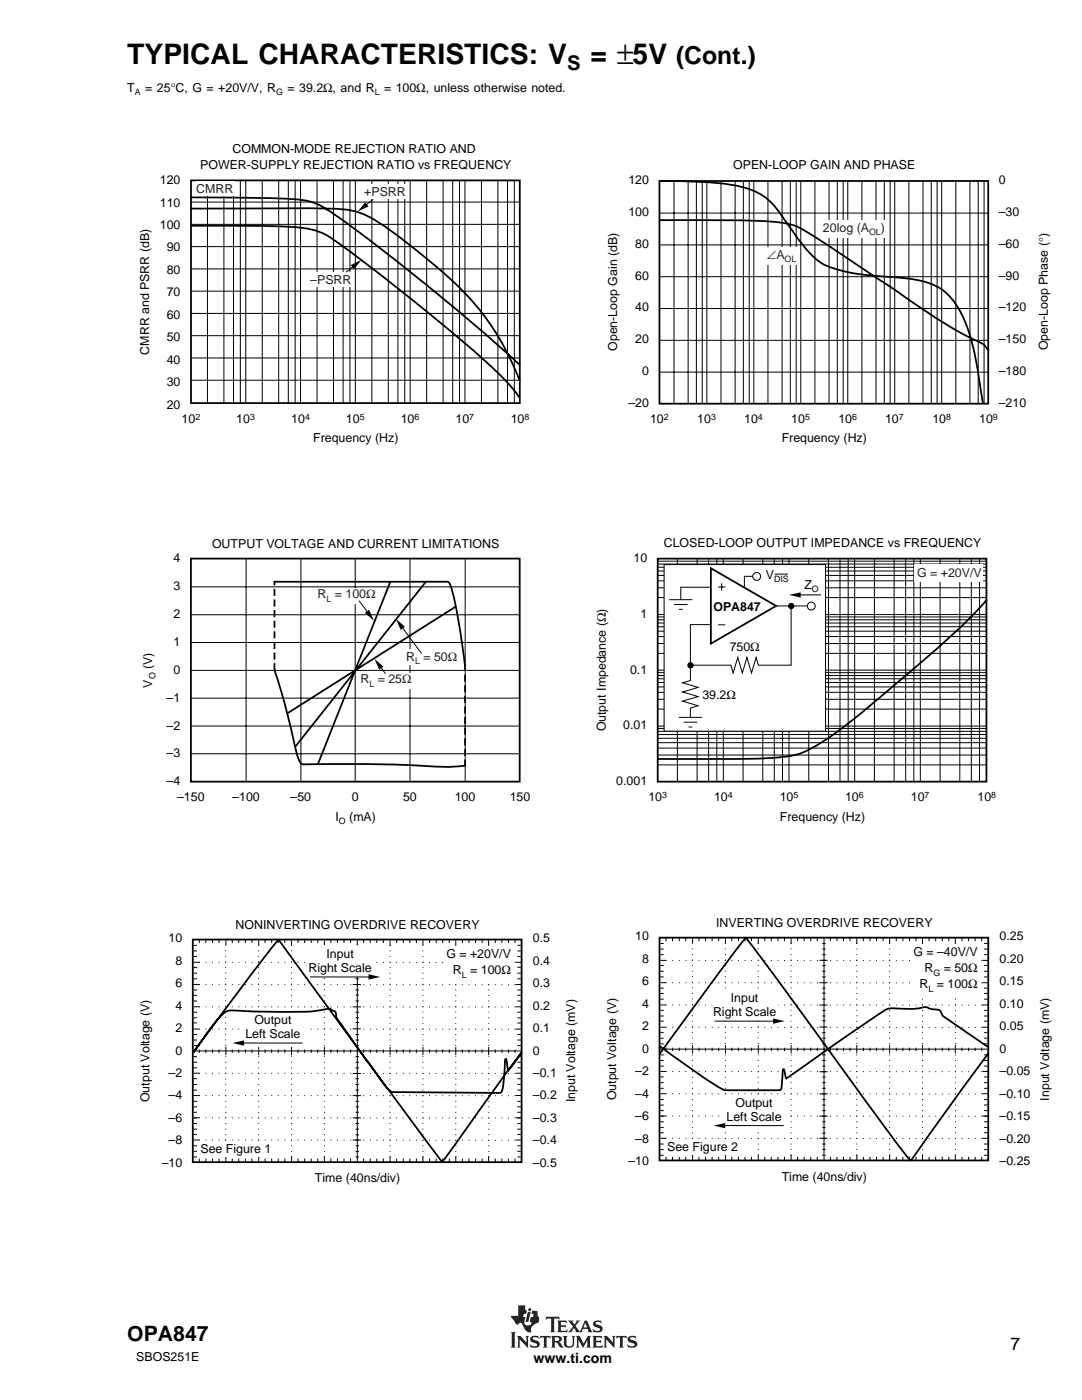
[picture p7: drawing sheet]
<svg xmlns="http://www.w3.org/2000/svg" width="216mm" height="279mm" viewBox="0 0 216 279" stroke-linecap="round" stroke-linejoin="round" font-family="sans-serif">
<g fill="#231f20">
<path d="M103.4 260.5h1.4v.9l.3 .1-.1 .7h-.5l-.1 .6h.4l-.2 1a.56 .56 0 0 0 .5 .7l.8-.1 .2-.6h-.4l.2-1h.4l.2-.6h-.5l.2-.6 1.1 .1-.1 .7 .4 .4v.7a.5 .5 0 0 1-.6 .6l-1 .8v.7a.2 .2 0 0 1 0 .2 .2 .2 0 0 1-.2 .1 2 2 0 0 1-1.6-1.6 .44 .44 0 0 0-.4-.3 .44 .44 0 0 0-.4 .3h-.3l-.2-.1-.9-1.3-.1-.3h1.5z" fill-rule="evenodd"/>
<path d="M105.3 261.8h.6l-.5 2h-.5z" fill-rule="evenodd"/>
<path d="M118.5 263.8l.4-.2 1-.1 .2 .6-.6-.3-.6 .1a.34 .34 0 0 0 0 .4 .34 .34 0 0 0 .4 .1 .77 .77 0 0 1 .9 .4 .77 .77 0 0 1-.2 .9l-.5 .2h-1l-.3-.7 .6 .4h.5a.36 .36 0 0 0 .4-.4 .36 .36 0 0 0-.5-.2 .75 .75 0 0 1-.7-.4 .75 .75 0 0 1 0-.8z" fill-rule="evenodd"/>
<path d="M111.2 263.5h1.8l.1 .6-.4-.3-.8 .1v.6h.8l.2-.2v.7l-.3-.2h-.7v.7l1 .1 .3-.3-.1 .6h-1.9l.2-.4v-1.6z" fill-rule="evenodd"/>
<path d="M109 262.8h2.5l.2 .6-.5-.3-.6 .1v2.4l.2 .3h-1l.2-.3v-2.4l-.7-.1-.4 .3z" fill-rule="evenodd"/>
<path d="M113.3 263.5h1.1l-.1 .3 .3 .5 .5-.6-.2-.2h.9l-1 1.1 .9 1.1 1-2.2h.4l.9 2.1 .3 .3h-1l.1-.2-.1-.5h-1l-.2 .5 .2 .2h-1.5l.1-.3-.4-.6-.4 .7 .1 .2h-.9l1-1.2z" fill-rule="evenodd"/>
<circle cx="105.7" cy="261.4" r=".31"/>
</g>
<path d="M116.8 264l.4 .9h-.8z" fill="#fff"/>
<g fill="#231f20">
<path d="M101.9 265.9h1l-.2 .2v2.6l.2 .2h-1l.2-.2v-2.6z" fill-rule="evenodd"/>
<path d="M103.2 266.6h.6l1.3 1.3-.1-1-.2-.3h.8l-.2 .3v2.1l-1.7-1.7v1.4l.2 .2h-.7l.2-.2v-1.8z" fill-rule="evenodd"/>
<path d="M112.3 266.6h.9l-.2 .3v1.4l.2 .3 .3 .1 .5-.1 .3-.3v-1.4l-.2-.3h.7l-.2 .3v1.3a1.05 1.05 0 0 1-1.1 .8 1.05 1.05 0 0 1-1-.8v-1.3z" fill-rule="evenodd"/>
<path d="M107.8 266.6h2l.1 .6-.4-.3-.4 .1v1.7l.2 .2h-1l.2-.3v-1.6l-.5-.1-.3 .3z" fill-rule="evenodd"/>
<path d="M106 266.8l.4-.2h1l.1 .5-.8-.2a.28 .28 0 0 0-.4 .1 .28 .28 0 0 0 .3 .4 .94 .94 0 0 1 1.1 1.1l-.6 .4-1.2 .1-.2-.7 .8 .4 .6-.1a.65 .65 0 0 0-.8-.7 .63 .63 0 0 1-.5-.4 .63 .63 0 0 1 .2-.7z" fill-rule="evenodd"/>
<path d="M114.9 266.6h.8l.7 1.5 .9-1.5h.6l-.2 .3v1.8l.3 .2h-1l.2-.2v-1.2l-.9 1.5-.9-1.6v1.2l.2 .3h-.7l.2-.3v-1.6z" fill-rule="evenodd"/>
<path d="M120.4 266.6h.7l1.2 1.3v-1l-.2-.3h.7l-.2 .3v2.1l-1.6-1.7v1.4l.2 .2h-.8l.2-.2v-1.8z" fill-rule="evenodd"/>
<path d="M118.2 266.6h1.8l.2 .6-.5-.3-.7 .1v.6h.7l.2-.2v.6l-.2-.1h-.7v.7l.9 .1 .4-.3-.1 .5h-2l.2-.2v-1.8z" fill-rule="evenodd"/>
<path d="M123 266.6h2l.1 .6-.3-.3-.5 .1v1.7l.2 .2h-1l.2-.2v-1.7l-.4-.1-.5 .3z" fill-rule="evenodd"/>
<path d="M125.4 266.8a1.44 1.44 0 0 1 1.3-.1l.1-.1 .2 .5-.4-.2a.51 .51 0 0 0-.8 .3l.1 .1a1.26 1.26 0 0 1 1.3 .9l-.3 .6-.6 .2h-.9l-.3-.7 .8 .4 .7-.1a.38 .38 0 0 0-.1-.5 .38 .38 0 0 0-.4-.1 .72 .72 0 0 1-.8-.3 .72 .72 0 0 1 .1-.9z" fill-rule="evenodd"/>
<path d="M110 266.6h1.3a.62 .62 0 0 1 .8 .5 .62 .62 0 0 1-.6 .7l1 1-.2 .2a1.03 1.03 0 0 1-1.1-.9l-.5-.2v.8l.2 .2h-.9l.2-.3v-1.6z" fill-rule="evenodd"/>
</g>
<path d="M110.7 266.9h.4a.39 .39 0 0 1 .5 .3 .39 .39 0 0 1-.4 .4h-.5z" fill-rule="evenodd" fill="#fff"/>
<path d="M38.1 36h65.6v44.4h-65.6z" fill="none" stroke="#000" stroke-width=".35"/>
<g fill="none" stroke="#000" stroke-width=".2">
<path d="M41.4 35.9v44.4M44.7 35.9v44.4M46.6 35.9v44.4M48 35.9v44.4M49 35.9v44.4M52.3 35.9v44.4M55.6 35.9v44.4M57.5 35.9v44.4M58.9 35.9v44.4M60 35.9v44.4M63.3 35.9v44.4M66.5 35.9v44.4"/>
<path d="M68.5 35.9v44.4M69.8 35.9v44.4M70.9 35.9v44.4M74.2 35.9v44.4M77.5 35.9v44.4M79.4 35.9v44.4M80.8 35.9v44.4M81.8 35.9v44.4M85.1 35.9v44.4M88.4 35.9v44.4M90.3 35.9v44.4M91.7 35.9v44.4"/>
<path d="M92.8 35.9v44.4M96.1 35.9v44.4M99.3 35.9v44.4M101.3 35.9v44.4M102.6 35.9v44.4M38.1 40.3h65.6M38.1 44.8h65.6M38.1 49.2h65.6M38.1 53.7h65.6M38.1 58.1h65.6M38.1 62.5h65.6M38.1 67h65.6"/>
<path d="M38.1 71.4h65.6M38.1 75.9h65.6"/>
</g>
<g fill="#fff">
<path d="M39.1 36.2h7.7v2.9h-7.7z"/>
<path d="M72.3 36.9h8.9v2.8h-8.9z"/>
<path d="M61.3 54.4h8.9v2.9h-8.9z"/>
</g>
<path d="M72.9 40.4l.6 .8-2.1 1zM70 52.9l2.1-1-1.5 1.8z" fill="#000"/>
<g fill="none" stroke="#000" stroke-width=".2">
<path d="M74.5 39.8l-2 1.5M134.5 36.1v44.5M137.3 36.1v44.5M139 36.1v44.5M140.1 36.1v44.5M141 36.1v44.5M143.9 36.1v44.5M146.7 36.1v44.5M148.3 36.1v44.5M149.5 36.1v44.5M150.4 36.1v44.5M153.2 36.1v44.5"/>
<path d="M156.1 36.1v44.5M157.7 36.1v44.5M158.9 36.1v44.5M159.8 36.1v44.5M162.6 36.1v44.5M165.4 36.1v44.5M167.1 36.1v44.5M168.2 36.1v44.5M169.2 36.1v44.5M172 36.1v44.5M174.8 36.1v44.5M176.4 36.1v44.5"/>
<path d="M177.6 36.1v44.5M178.5 36.1v44.5M181.4 36.1v44.5M184.2 36.1v44.5M185.8 36.1v44.5M187 36.1v44.5M187.9 36.1v44.5M190.7 36.1v44.5M193.5 36.1v44.5M195.2 36.1v44.5M196.4 36.1v44.5M71 52.8l-1.9 1.5"/>
<path d="M131.6 48.9h65.6M131.6 42.5h65.6M131.6 55.2h65.6M131.6 67.9h65.6M131.6 61.6h65.6M131.6 74.3h65.6"/>
</g>
<path d="M38 39.4h4.1a197 197 0 0 1 18.4 .5 11.6 11.6 0 0 1 5.3 2.3 416.8 416.8 0 0 1 38 30.7M131.6 36.1h65.6v44.5h-65.6zM38 41.6h16.2a132.7 132.7 0 0 1 15.6 .3 19.2 19.2 0 0 1 8.3 4.2l4.2 3.3a76.6 76.6 0 0 1 14.4 13.7 53.3 53.3 0 0 1 7 12.9M38 45.1h3.6a209.4 209.4 0 0 1 18.7 .4 13.6 13.6 0 0 1 7.6 3.3 423.2 423.2 0 0 1 30.8 25l2.9 2.9 2 2.6" fill="none" stroke="#000" stroke-width=".35"/>
<g fill="#fff">
<path d="M163.7 43.9h13v3.5h-13z"/>
<path d="M152.8 49.3h6.6v3.5h-6.6z"/>
</g>
<path d="M131.8 36.1a83.8 83.8 0 0 1 16.1 1.2 12.1 12.1 0 0 1 8 5.6 50.1 50.1 0 0 0 7 8.8 11.5 11.5 0 0 0 5.3 2.4 98.5 98.5 0 0 0 12.8 1.5 13.8 13.8 0 0 1 7.9 2.9 19.8 19.8 0 0 1 5.1 10l1 5 1.1 7M131.5 43.9h9.2a102.8 102.8 0 0 1 16.2 .7l1.5 .4a60.7 60.7 0 0 1 9.3 5.6l8.9 5.9a214.7 214.7 0 0 0 14.8 9.8l2.9 1.5a4 4 0 0 1 2.8 2.1M38.1 111.5h65.6v44.5h-65.6z" fill="none" stroke="#000" stroke-width=".35"/>
<path d="M38.1 117.1h65.7M49.1 111.5v44.5M60 111.5v44.5M70.9 111.5v44.5M81.8 111.5v44.5M92.8 111.5v44.5M38.1 128.2h65.7M38.1 122.7h65.7M38.1 139.3h65.7M38.1 133.8h65.7M38.1 150.4h65.7M38.1 144.9h65.7" fill="none" stroke="#000" stroke-width=".2"/>
<g fill="#fff">
<path d="M63.1 117.3h12.5v3.2h-12.5z"/>
<path d="M71.6 134.3h11.1v3.1h-11.1z"/>
<path d="M80.6 129.5h10.9v3.2h-10.9z"/>
</g>
<path d="M72.8 122.3l.9-.6 .9 2.2zM74.7 131.5l1.8 1.5-.8 .7zM79 123.5l1.8 1.6-.9 .6z" fill="#000"/>
<g fill="none" stroke="#000" stroke-width=".2">
<path d="M71.6 119.9l2.2 2.8M131.2 119.3h65.6M131.2 112h65.6M131.2 112.6h65.6M131.2 113.2h65.6M131.2 114h65.6M131.2 114.8h65.6M131.2 115.9h65.6M131.2 117.3h65.6M135.2 111.5v44.6M139.1 111.5v44.6M141.4 111.5v44.6"/>
<path d="M143 111.5v44.6M144.3 111.5v44.6M148.3 111.5v44.6M152.2 111.5v44.6M154.5 111.5v44.6M156.1 111.5v44.6M157.4 111.5v44.6M161.4 111.5v44.6M165.3 111.5v44.6M167.6 111.5v44.6M169.2 111.5v44.6M170.5 111.5v44.6"/>
<path d="M174.5 111.5v44.6M178.4 111.5v44.6M180.7 111.5v44.6M182.3 111.5v44.6M183.6 111.5v44.6M187.6 111.5v44.6M191.5 111.5v44.6M193.8 111.5v44.6M195.5 111.5v44.6M75.6 132.6l1.3 1.8M79.8 124.7l4.3 5.7M131.2 134.3h65.6"/>
<path d="M131.2 134.8h65.6M131.2 135.5h65.6M131.2 136.2h65.6M131.2 137.1h65.6M131.2 138.2h65.6M131.2 139.6h65.6M131.2 130.4h65.6M131.2 123.1h65.6M131.2 123.7h65.6M131.2 124.3h65.6M131.2 125.1h65.6M131.2 126h65.6"/>
<path d="M131.2 127h65.6M131.2 128.4h65.6M131.2 133.7h65.6M131.2 122.6h65.6M131.2 152.6h65.6M131.2 145.4h65.6M131.2 145.9h65.6M131.2 146.6h65.6M131.2 147.3h65.6M131.2 148.2h65.6M131.2 149.3h65.6M131.2 150.7h65.6"/>
<path d="M131.2 141.5h65.6M131.2 144.9h65.6"/>
</g>
<path d="M54.7 116.1h34.7a5.2 5.2 0 0 1 1.1 3l1.3 6.5 1 7.5M77.9 116.1l-14.5 36.5M85 116.1l-26.1 32.9M131.2 111.5h65.6v44.5h-65.6zM196.9 119.7a147.4 147.4 0 0 1-17.6 16.3l-2.8 2.4a100 100 0 0 1-14.4 10.9 18.1 18.1 0 0 1-9 2l-5.8 .2h-16.1M54.8 133.7a204.7 204.7 0 0 1 4.6 17.3 1.71 1.71 0 0 0 1.1 1.5 442.6 442.6 0 0 1 29.5 .5l2.8-.2M91 121l-33.6 21.3" fill="none" stroke="#000" stroke-width=".35"/>
<path d="M54.8 133.8v-17.9M92.8 153v-19.9" fill="none" stroke="#000" stroke-width=".35" stroke-dasharray="1.4 .7" stroke-linecap="butt"/>
<path d="M182.4 112.6h13.7v3.5h-13.7z" fill="#fff"/>
<path d="M132.5 112.7h32.2v33.2h-32.2z" fill="#fff" stroke="#000" stroke-width=".2"/>
<g fill="none" stroke="#000" stroke-width=".2">
<path d="M133.5 119.7h4.7M141.8 117.2h-6v2.5M143.3 117.2h1.4M144 116.4v1.5M150.3 115h-1.8v2.4M158.9 118.7h4.9M134.5 120.6h2.7M135.5 121.6h.7M141.8 124.7h-4v11.1l-1.6 .5 3.1 .9-3.1 .9 3.1 .9-3.1 .9 3.1 .9-1.5 .5v1.8M143.3 124.7h1.4M154.7 120.9h6.3M157.9 120.8v12h-6.6l-.4-1.6-.9 3.1-1-3.1-.9 3.1-.9-3.1-.9 3.1-.5-1.5h-7.9"/>
<path d="M135.5 143.2h4.6M136.4 144.1h2.7M137.4 145.1h.8M38.6 199.8h.7M38.6 197.6h.7M38.6 195.3h.7M38.6 194.2h.7M38.6 193.1h.7M38.6 190.9h.7M38.6 189.8h.7M38.6 188.7h.7M38.6 198.7h.7"/>
<path d="M38.6 196.5h1.2M38.6 192h1.2M39.8 187.5v.7M41.1 187.5v.7M42.4 187.5v.7M43.7 187.5v.7M45.1 187.7v.9M46.3 187.5v.7M47.6 187.5v.7M49 187.5v.7M50.3 187.5v.7M51.6 187.7v1"/>
<path d="M52.9 187.5v.7M54.2 187.5v.7M55.5 187.5v.7M56.8 187.5v.7M58.2 187.7v1M59.5 187.5v.7M60.8 187.5v.7M62.1 187.5v.7M63.4 187.5v.7M64.7 187.7v1.1M66 187.5v.7M67.3 187.5v.7"/>
<path d="M68.6 187.5v.7M70 187.5v.7M70.4 192h1.6M70.4 196.5h1.6M70.9 199.8h.7M70.9 198.6h.7M70.9 197.6h.7M70.9 195.3h.7M70.9 194.2h.7M70.9 193.1h.7M70.9 190.9h.7M70.9 189.8h.7"/>
<path d="M70.9 188.7h.7M71.3 187.5v44.4M72.6 187.5v.7M73.9 187.5v.7M75.2 187.5v.7M76.5 187.5v.7M77.8 187.7v1.1M79.1 187.5v.7M80.5 187.5v.7M81.8 187.5v.7M83.1 187.5v.7M84.4 187.7v.9"/>
<path d="M85.7 187.5v.7M87 187.5v.7M88.3 187.5v.7M89.7 187.5v.7M90.9 187.7v.9M92.3 187.5v.7M93.6 187.5v.7M94.9 187.5v.7M96.2 187.5v.7M97.5 187.7v.9M98.8 187.5v.7M100.1 187.5v.7"/>
<path d="M101.5 187.5v.7M102.8 187.5v.7M102.9 196.5h1.1M102.9 192h1.1M103.2 199.8h.7M103.2 197.6h.7M103.2 195.3h.7M103.2 194.2h.7M103.2 193h.7M103.2 190.9h.7M103.2 189.8h.7M103.2 188.7h.7"/>
<path d="M103.2 198.6h.7M38.4 209.7h65.5M38.6 219.8h.7M38.6 217.6h.7M38.6 216.4h.7M38.6 213.1h.7M38.6 212h.7M38.6 210.9h.7M38.6 208.7h.7M38.6 207.6h.7M38.6 206.4h.7M38.6 203.1h.7"/>
<path d="M38.6 202h.7M38.6 215.3h.7M38.6 204.1h.7M38.6 218.6h1.2M38.6 200.9h1.2M38.6 205.4h1.2M38.6 214.2h1.2M39.8 209.4v.7M41.1 209.4v.7M42.4 209.4v.7M43.7 209.4v.7M45.1 208.9v1.7"/>
<path d="M46.3 209.4v.7M47.6 209.4v.7M49 209.4v.7M50.3 209.4v.7M51.6 208.9v1.7M52.9 209.4v.7M54.2 209.4v.7M55.5 209.4v.7M56.8 209.4v.7M58.2 208.9v1.7M59.5 209.4v.7M60.8 209.4v.7"/>
<path d="M62.1 209.4v.7M63.4 209.4v.7M64.7 208.9v1.7M66 209.4v.7M67.3 209.4v.7M68.6 209.4v.7M70 209.4v.7M70.4 205.3h1.6M70.4 218.7h1.6M70.4 214.2h1.6M70.4 200.9h1.6M70.9 219.8h.7"/>
<path d="M70.9 217.6h.7M70.9 216.4h.7M70.9 215.3h.7M70.9 213.1h.7M70.9 212h.7M70.9 210.9h.7M70.9 208.7h.7M70.9 207.6h.7M70.9 206.4h.7M70.9 203.1h.7M70.9 202h.7M70.9 204.1h.7"/>
<path d="M72.6 209.4v.7M73.9 209.4v.7M75.2 209.4v.7M76.5 209.4v.7M77.8 208.9v1.7M79.1 209.4v.7M80.5 209.4v.7M81.8 209.4v.7M83.1 209.4v.7M84.4 208.9v1.7M85.7 209.4v.7M87 209.4v.7"/>
<path d="M88.3 209.4v.7M89.7 209.4v.7M90.9 208.9v1.7M92.3 209.4v.7M93.6 209.4v.7M94.9 209.4v.7M96.2 209.4v.7M97.5 208.9v1.7M98.8 209.4v.7M100.1 209.4v.7M101.5 209.4v.7M102.8 209.4v.7"/>
<path d="M102.9 218.6h1.1M102.9 200.9h1.1M102.9 205.4h1.1M102.9 214.2h1.1M103.2 219.8h.7M103.2 217.6h.7M103.2 216.4h.7M103.2 215.3h.7M103.2 213.1h.7M103.2 212h.7M103.2 210.9h.7M103.2 208.7h.7"/>
<path d="M103.2 207.6h.7M103.2 206.4h.7M103.2 203.1h.7M103.2 202h.7M103.2 204.2h.7M38.6 230.9h.7M38.6 229.8h.7M38.6 228.7h.7M38.6 225.3h.7M38.6 224.2h.7M38.6 222h.7M38.6 220.9h.7"/>
<path d="M38.6 226.4h.7M38.6 227.5h1.2M39.8 223.1h-1.2M39.8 231.2v.7M41.1 231.2v.7M42.4 231.2v.7M43.7 231.2v.7M45.1 230.8v1.1M46.3 231.2v.7M47.6 231.2v.7M49 231.2v.7M50.3 231.2v.7"/>
<path d="M51.6 230.8v1.1M52.9 231.2v.7M54.2 231.2v.7M55.5 231.2v.7M56.8 231.2v.7M58.2 230.8v1.1M59.5 231.2v.7M60.8 231.2v.7M62.1 231.2v.7M63.4 231.2v.7M64.7 230.8v1.1M66 231.2v.7"/>
<path d="M67.3 231.2v.7M68.6 231.2v.7M70 231.2v.7M70.4 227.5h1.6M70.4 223.1h1.6M70.9 230.9h.7M70.9 229.8h.7M70.9 228.7h.7M70.9 225.3h.7M70.9 226.5h.7M70.9 224.2h.7M70.9 222h.7"/>
<path d="M70.9 220.9h.7M72.6 231.2v.7M73.9 231.2v.7M75.2 231.2v.7M76.5 231.2v.7M77.8 230.8v1.1M79.1 231.2v.7M80.5 231.2v.7M81.8 231.2v.7M83.1 231.2v.7M84.4 230.8v1.1M85.7 231.2v.7"/>
<path d="M87 231.2v.7M88.3 231.2v.7M89.7 231.2v.7M90.9 230.8v1.1M92.3 231.2v.7M93.6 231.2v.7M94.9 231.2v.7M96.2 231.2v.7M97.5 230.8v1.1M98.8 231.2v.7M100.1 231.2v.7M101.5 231.2v.7"/>
<path d="M102.8 231.2v.7M102.9 227.5h1.1M102.9 223.1h1.1M103.2 230.9h.7M103.2 229.8h.7M103.2 228.7h.7M103.2 225.3h.7M103.2 224.2h.7M103.2 222h.7M103.2 220.9h.7M103.2 226.4h.7"/>
<circle cx="151" cy="115" r=".79"/>
<circle cx="161.9" cy="121" r=".79"/>
</g>
<g fill="#000" stroke="#000" stroke-width=".2">
<path d="M154.6 114.6h2.6z"/>
<circle cx="137.8" cy="132.8" r=".53"/>
<circle cx="157.9" cy="120.9" r=".53"/>
</g>
<path d="M141.8 113.4l13.1 7.5-13.1 7.5zM38.5 187.5h65.6v44.4h-65.6z" fill="none" stroke="#000" stroke-width=".35"/>
<path d="M157.5 118.7l2.3-.5v1.1z" fill="#000"/>
<g fill="none" stroke="#000" stroke-width=".2" stroke-dasharray=".2 .9" stroke-linecap="butt">
<path d="M45 188.5v20.3M51.6 188.5v20.3M58.2 188.5v20.3M64.7 188.5v20.3M77.8 188.6v20.3M84.4 188.6v20.3M90.9 188.6v20.3M97.5 188.6v20.3M45 210.8v20.3M51.6 210.8v20.3M58.2 210.8v20.3M64.7 210.8v20.3"/>
<path d="M77.8 210.8v20.3M84.4 210.8v20.3M90.9 210.8v20.3M97.5 210.8v20.3"/>
</g>
<path d="M39.7 192l63.5 .1M39.7 196.5h63.5M39.7 200.9l63.5 .1M39.7 205.4h63.5M39.7 214.2h63.5M39.7 218.6l63.5 .1M39.7 223.1h63.5M39.7 227.5l63.5 .1" fill="none" stroke="#000" stroke-width=".2" stroke-dasharray=".2 1.1" stroke-linecap="butt"/>
<g fill="#fff">
<path d="M39.7 227.7h14.7v3.1h-14.7z"/>
<path d="M88.7 188.9h13.6v7h-13.6z"/>
<path d="M47.8 202.5h13.1v6.3h-13.1z"/>
<path d="M61.3 188.6h13.1v6.3h-13.1z"/>
</g>
<path d="M73.5 194.4l2.4 .6-2.4 .5zM46.4 208.2l2.3-.6v1.1z" fill="#000"/>
<g fill="none" stroke="#000" stroke-width=".2">
<path d="M61.9 195h12.5M131.8 199.4h.6M131.8 197.2h.6M131.8 195h.6M131.8 193.8h.6M131.8 192.7h.6M131.8 190.5h.6M131.8 189.4h.6M131.8 188.3h.6M131.8 198.3h.6M131.8 191.7h1.1M131.8 196.1h1.1"/>
<path d="M132.9 187.1v.7M134.2 187.1v.7M135.5 187.1v.7M136.8 187.1v.7M138.2 187.3v.9M139.5 187.1v.7M140.8 187.1v.7M142.1 187.1v.7M143.4 187.1v.7M144.8 187.3v1M146 187.1v.7M147.3 187.1v.7"/>
<path d="M148.7 187.1v.7M150 187.1v.7M151.3 187.3v1M152.6 187.1v.7M153.9 187.1v.7M155.2 187.1v.7M156.5 187.1v.7M157.9 187.3v1.1M159.1 187.1v.7M160.5 187.1v.7M161.8 187.1v.7M163.1 187.1v.7"/>
<path d="M163.5 191.7h1.6M163.5 196.1h1.6M164.1 199.4h.6M164.1 198.2h.6M164.1 197.2h.6M164.1 195h.6M164.1 193.8h.6M164.1 192.7h.6M164.1 190.5h.6M164.1 189.4h.6M164.1 188.3h.6M164.4 187.1v44.4"/>
<path d="M165.7 187.1v.7M167 187.1v.7M168.3 187.1v.7M169.6 187.1v.7M171 187.3v1.1M172.3 187.1v.7M173.6 187.1v.7M174.9 187.1v.7M176.2 187.1v.7M177.5 187.3v1M178.8 187.1v.7M180.2 187.1v.7"/>
<path d="M181.5 187.1v.7M182.8 187.1v.7M184.1 187.3v1M185.4 187.1v.7M186.7 187.1v.7M188 187.1v.7M189.3 187.1v.7M190.6 187.3v1M192 187.1v.7M193.3 187.1v.7M194.6 187.1v.7M195.9 187.1v.7"/>
<path d="M196 191.7h1.1M196 196.1h1.1M196.4 199.4h.6M196.4 197.2h.6M196.4 195h.6M196.4 193.8h.6M196.4 190.5h.6M196.4 189.4h.6M196.4 188.3h.6M196.4 198.3h.6M196.4 192.7h.6M47.8 208.2h12.6"/>
<path d="M131.6 209.4h65.5M131.8 219.4h.6M131.8 217.2h.6M131.8 216.1h.6M131.8 212.8h.6M131.8 211.6h.6M131.8 210.5h.6M131.8 208.3h.6M131.8 207.2h.6M131.8 206.1h.6M131.8 202.8h.6M131.8 201.6h.6"/>
<path d="M131.8 203.8h.6M131.8 214.9h.6M131.8 218.3h1.1M131.8 200.6h1.1M131.8 205h1.1M131.8 213.8h1.1M132.9 209.1v.7M134.2 209.1v.7M135.5 209.1v.7M136.8 209.1v.7M138.2 208.6v1.6M139.5 209.1v.7"/>
<path d="M140.8 209.1v.7M142.1 209.1v.7M143.4 209.1v.7M144.8 208.6v1.6M146 209.1v.7M147.3 209.1v.7M148.7 209.1v.7M150 209.1v.7M151.3 208.6v1.6M152.6 209.1v.7M153.9 209.1v.7M155.2 209.1v.7"/>
<path d="M156.5 209.1v.7M157.9 208.6v1.6M159.1 209.1v.7M160.5 209.1v.7M161.8 209.1v.7M163.1 209.1v.7M163.5 205h1.6M163.5 218.3h1.6M163.5 213.9h1.6M163.5 200.6h1.6M164.1 219.4h.6M164.1 217.2h.6"/>
<path d="M164.1 216.1h.6M164.1 214.9h.6M164.1 212.8h.6M164.1 211.6h.6M164.1 210.5h.6M164.1 208.3h.6M164.1 207.2h.6M164.1 206.1h.6M164.1 202.8h.6M164.1 201.6h.6M164.1 203.7h.6M165.7 209.1v.7"/>
<path d="M167 209.1v.7M168.3 209.1v.7M169.6 209.1v.7M171 208.6v1.6M172.3 209.1v.7M173.6 209.1v.7M174.9 209.1v.7M176.2 209.1v.7M177.5 208.6v1.6M178.8 209.1v.7M180.2 209.1v.7M181.5 209.1v.7"/>
<path d="M182.8 209.1v.7M184.1 208.6v1.6M185.4 209.1v.7M186.7 209.1v.7M188 209.1v.7M189.3 209.1v.7M190.6 208.6v1.6M192 209.1v.7M193.3 209.1v.7M194.6 209.1v.7M195.9 209.1v.7M196 218.3h1.1"/>
<path d="M196 200.6h1.1M196 205h1.1M196 213.8h1.1M196.4 219.4h.6M196.4 217.2h.6M196.4 216.1h.6M196.4 214.9h.6M196.4 212.8h.6M196.4 211.6h.6M196.4 210.5h.6M196.4 208.3h.6M196.4 207.2h.6"/>
<path d="M196.4 206.1h.6M196.4 202.8h.6M196.4 201.6h.6M196.4 203.8h.6M131.8 230.6h.6M131.8 229.4h.6M131.8 228.3h.6M131.8 225h.6M131.8 223.9h.6M131.8 221.6h.6M131.8 220.5h.6M131.8 226.1h.6"/>
<path d="M131.8 227.2h1.1M132.9 222.7l-1.1 .1M132.9 230.9v.6M134.2 230.9v.6M135.5 230.9v.6M136.8 230.9v.6M138.2 230.4v1.1M139.5 230.9v.6M140.8 230.9v.6M142.1 230.9v.6M143.4 230.9v.6M144.8 230.4v1.1"/>
<path d="M146 230.9v.6M147.3 230.9v.6M148.7 230.9v.6M150 230.9v.6M151.3 230.4v1.1M152.6 230.9v.6M153.9 230.9v.6M155.2 230.9v.6M156.5 230.9v.6M157.9 230.4v1.1M159.1 230.9v.6M160.5 230.9v.6"/>
<path d="M161.8 230.9v.6M163.1 230.9v.6M163.5 227.2h1.6M163.5 222.7h1.6M164.1 230.6h.6M164.1 229.4h.6M164.1 228.3h.6M164.1 225h.6M164.1 226.1h.6M164.1 223.9h.6M164.1 221.6h.6M164.1 220.5h.6"/>
<path d="M165.7 230.9v.6M167 230.9v.6M168.3 230.9v.6M169.6 230.9v.6M171 230.4v1.1M172.3 230.9v.6M173.6 230.9v.6M174.9 230.9v.6M176.2 230.9v.6M177.5 230.4v1.1M178.8 230.9v.6M180.2 230.9v.6"/>
<path d="M181.5 230.9v.6M182.8 230.9v.6M184.1 230.4v1.1M185.4 230.9v.6M186.7 230.9v.6M188 230.9v.6M189.3 230.9v.6M190.6 230.4v1.1M192 230.9v.6M193.3 230.9v.6M194.6 230.9v.6M195.9 230.9v.6"/>
<path d="M196 227.2h1.1M196 222.7h1.1M196.4 230.6h.6M196.4 229.4h.6M196.4 228.3h.6M196.4 225h.6M196.4 223.9h.6M196.4 221.6h.6M196.4 220.5h.6M196.4 226.1h.6"/>
</g>
<path d="M131.6 187.1h65.6v44.5h-65.6zM104.1 210.1l-2.6 3.5a2.2 2.2 0 0 1-.4-1.6l-.2-.7-.1 .4-.2 3.6a6.3 6.3 0 0 1-.6 2.7l-.3 .1-20.9-.2a1.92 1.92 0 0 1-1.9-1.1l-9.4-13.2a1.74 1.74 0 0 1-.5-1.5l-.1-.2-.7-.3a1.06 1.06 0 0 0-1.4-.2l-.7 .2a23.2 23.2 0 0 1-5.8 .3h-6.4l-5.5-.2a2.53 2.53 0 0 0-2.2 1l-2.3 2.7-3.4 4.8M104.1 209.9l-14.4 20.1-1.5 1.9-32.6-44.4a647.9 647.9 0 0 0-17.1 22.5" fill="none" stroke="#000" stroke-width=".35"/>
<g fill="none" stroke="#000" stroke-width=".2" stroke-dasharray=".2 .9" stroke-linecap="butt">
<path d="M138.2 188.2v20.3M144.7 188.2v20.3M151.3 188.2v20.3M157.8 188.2v20.3M171 188.2v20.3M177.5 188.2v20.3M184.1 188.2v20.3M190.6 188.2v20.3M138.2 210.4v20.3M144.7 210.4v20.3M151.3 210.4v20.3M157.9 210.4v20.3"/>
<path d="M171 210.4v20.3M177.5 210.4v20.3M184.1 210.5v20.3M190.7 210.5v20.3"/>
</g>
<path d="M132.8 191.7h63.5M132.8 196.1l63.5 .1M132.8 200.6h63.5M132.8 205l63.5 .1M132.8 213.8l63.5 .1M132.8 218.3h63.5M132.8 222.7l63.5 .1M132.8 227.2h63.5" fill="none" stroke="#000" stroke-width=".2" stroke-dasharray=".2 1.1" stroke-linecap="butt"/>
<g fill="#fff">
<path d="M132.8 227.3h14.7v3.2h-14.7z"/>
<path d="M181.9 188.6h13.6v9.7h-13.6z"/>
</g>
<path d="M131.7 208.8l2.9 2.1a100.8 100.8 0 0 0 9.7 6.5l.4 .2h9.5a2.1 2.1 0 0 0 1.7-.3l.3-3.4 .2-.5 .5 1.8h.1l18.6-13a4.2 4.2 0 0 1 4-.9 14.5 14.5 0 0 0 5.1-.3l1.7 .4a1.25 1.25 0 0 1 1.6 1.1l.2 .3 8.9 6.1M197.2 210.2l-15.5 21.4a68.4 68.4 0 0 1-6.4-8.3l-19.7-27.1-6.7-9a675.7 675.7 0 0 0-17.2 23.1" fill="none" stroke="#000" stroke-width=".35"/>
<g fill="#fff">
<path d="M143.8 218.9l13.1 .1v6.3h-13.1z"/>
<path d="M142.1 197.4h13.1v6.3h-13.1z"/>
</g>
<path d="M154.3 203.3l2.3 .5-2.3 .5zM142.4 224.6l2.3-.5v1.1z" fill="#000"/>
<path d="M142.6 203.8h12.5M143.8 224.6h12.6" fill="none" stroke="#000" stroke-width=".2"/>
<g font-size="5.6">
<text x="25.4" y="12.7">TYPICAL CHARACTERISTICS: V</text>
<text x="117.8" y="12.7">= ±5V</text>
</g>
<text font-size="4.9" x="134.9" y="12.7">(Cont.)</text>
<text font-size="4.2" x="25.4" y="267.7">OPA847</text>
<text font-size="4" x="113.2" y="14.1">S</text>
<text font-size="3.5" x="201.6" y="269.3">7</text>
<text font-size="2.8" x="106.5" y="272">www.ti.com</text>
<g font-size="2.5">
<text x="25.4" y="18.3">T</text>
<text x="29" y="18.3">= 25°C, G = +20V/V, R</text>
<text x="57.4" y="18.3">= 39.2Ω, and R</text>
<text x="76.6" y="18.3">= 100Ω, unless otherwise noted.</text>
<text x="39.9" y="33.8">POWER-SUPPLY REJECTION RATIO vs FREQUENCY</text>
<text x="46.4" y="30.6">COMMON-MODE REJECTION RATIO AND</text>
<text x="146.3" y="33.7">OPEN-LOOP GAIN AND PHASE</text>
<text x="31.9" y="36.7">120</text>
<text x="31.9" y="41.2">110</text>
<text x="125.4" y="36.7">120</text>
<text x="199.3" y="36.7">0</text>
<text x="31.9" y="45.7">100</text>
<text x="125.4" y="43.1">100</text>
<text x="199.3" y="43.1">–30</text>
<text x="33.3" y="50.2">90</text>
<text x="126.8" y="49.4">80</text>
<text x="199.3" y="49.4">–60</text>
<text x="33.3" y="54.7">80</text>
<text x="33.3" y="59.1">70</text>
<text x="126.8" y="55.8">60</text>
<text x="199.3" y="55.8">–90</text>
<text x="33.3" y="63.6">60</text>
<text x="126.8" y="62.1">40</text>
<text x="199.3" y="62.1">–120</text>
<text x="29.7" y="70.8" transform="rotate(-90 29.7 70.8)">CMRR and PSRR (dB)</text>
<text x="33.3" y="68.1">50</text>
<text x="123.1" y="70" transform="rotate(-90 123.1 70)">Open-Loop Gain (dB)</text>
<text x="126.8" y="68.5">20</text>
<text x="199.3" y="68.5">–150</text>
<text x="209.1" y="69.9" transform="rotate(-90 209.1 69.9)">Open-Loop Phase (°)</text>
<text x="33.3" y="72.6">40</text>
<text x="33.3" y="77">30</text>
<text x="128.1" y="74.8">0</text>
<text x="199.3" y="74.8">–180</text>
<text x="33.3" y="81.5">20</text>
<text x="125.4" y="81.2">–20</text>
<text x="199.3" y="81.2">–210</text>
<text x="36.2" y="84.4">10</text>
<text x="47.2" y="84.4">10</text>
<text x="58.1" y="84.4">10</text>
<text x="62.5" y="88.3">Frequency (Hz)</text>
<text x="69" y="84.4">10</text>
<text x="80" y="84.4">10</text>
<text x="90.9" y="84.4">10</text>
<text x="101.9" y="84.4">10</text>
<text x="129.7" y="84.4">10</text>
<text x="139.1" y="84.4">10</text>
<text x="148.5" y="84.4">10</text>
<text x="156" y="88.3">Frequency (Hz)</text>
<text x="157.9" y="84.4">10</text>
<text x="167.3" y="84.4">10</text>
<text x="176.6" y="84.4">10</text>
<text x="186" y="84.4">10</text>
<text x="195.4" y="84.4">10</text>
<text x="34.6" y="112.1">4</text>
<text x="42.3" y="109.3">OUTPUT VOLTAGE AND CURRENT LIMITATIONS</text>
<text x="126.4" y="112.2">10</text>
<text x="132.4" y="109.2">CLOSED-LOOP OUTPUT IMPEDANCE vs FREQUENCY</text>
<text x="34.6" y="117.7">3</text>
<text x="152.8" y="115.5">V</text>
<text x="160.5" y="117.5">Z</text>
<text x="34.6" y="123.3">2</text>
<text x="127.8" y="123.3">1</text>
<text x="142.4" y="122">OPA847</text>
<text x="34.6" y="128.9">1</text>
<text x="145.6" y="129.9">750Ω</text>
<text x="30.3" y="137.2" transform="rotate(-90 30.3 137.2)">V</text>
<text x="30.3" y="133.5" transform="rotate(-90 30.3 133.5)">(V)</text>
<text x="34.6" y="134.4">0</text>
<text x="125.7" y="134.4">0.1</text>
<text x="33.3" y="140">–1</text>
<text x="140.2" y="139.5">39.2</text>
<text x="145" y="139.5">Ω</text>
<text x="33.3" y="145.6">–2</text>
<text x="120.9" y="146" transform="rotate(-90 120.9 146)">Output Impedance (Ω)</text>
<text x="124.4" y="145.5">0.01</text>
<text x="33.3" y="151.2">–3</text>
<text x="33.3" y="156.7">–4</text>
<text x="35.3" y="159.9">–150</text>
<text x="46.4" y="159.9">–100</text>
<text x="58" y="159.9">–50</text>
<text x="70.2" y="159.9">0</text>
<text x="80.4" y="159.9">50</text>
<text x="90.7" y="159.9">100</text>
<text x="101.7" y="159.9">150</text>
<text x="123" y="156.7">0.001</text>
<text x="129.4" y="159.9">10</text>
<text x="142.5" y="159.9">10</text>
<text x="155.6" y="159.9">10</text>
<text x="168.6" y="159.9">10</text>
<text x="181.7" y="159.9">10</text>
<text x="195" y="159.9">10</text>
<text x="66.9" y="163.8">I</text>
<text x="69.7" y="163.8">(mA)</text>
<text x="155.6" y="163.8">Frequency (Hz)</text>
<text x="47" y="185.3">NONINVERTING OVERDRIVE RECOVERY</text>
<text x="142.9" y="184.9">INVERTING OVERDRIVE RECOVERY</text>
<text x="33.6" y="188.1">10</text>
<text x="65.1" y="191.1">Input</text>
<text x="89.1" y="191.3">G = +20V/V</text>
<text x="106.3" y="188.1">0.5</text>
<text x="126.8" y="187.7">10</text>
<text x="182.3" y="190.9">G = –40V/V</text>
<text x="199.4" y="187.7">0.25</text>
<text x="35" y="192.5">8</text>
<text x="35" y="197">6</text>
<text x="61.6" y="193.9">Right Scale</text>
<text x="90.4" y="194.4">R = 100Ω</text>
<text x="106.3" y="192.5">0.4</text>
<text x="106.3" y="197">0.3</text>
<text x="128.1" y="192.2">8</text>
<text x="128.1" y="196.7">6</text>
<text x="183.5" y="197.2">R = 100Ω</text>
<text x="184.5" y="194.1">R</text>
<text x="188.3" y="194.1">= 50Ω</text>
<text x="199.4" y="192.2">0.20</text>
<text x="199.4" y="196.7">0.15</text>
<text x="35" y="201.5">4</text>
<text x="106.3" y="201.5">0.2</text>
<text x="128.1" y="201.1">4</text>
<text x="142.3" y="202.8">Right Scale</text>
<text x="145.8" y="199.9">Input</text>
<text x="199.4" y="201.1">0.10</text>
<text x="35" y="206">2</text>
<text x="49" y="207.2">Left Scale</text>
<text x="50.8" y="204.4">Output</text>
<text x="106.3" y="206">0.1</text>
<text x="128.1" y="205.6">2</text>
<text x="199.4" y="205.6">0.05</text>
<text x="33.6" y="214.9">–2</text>
<text x="35" y="210.5">0</text>
<text x="106.3" y="210.5">0</text>
<text x="106.3" y="214.9">–0.1</text>
<text x="126.8" y="214.6">–2</text>
<text x="128.1" y="210.1">0</text>
<text x="199.4" y="210.1">0</text>
<text x="199.4" y="214.6">–0.05</text>
<text x="29.8" y="220" transform="rotate(-90 29.8 220)">Output Voltage (V)</text>
<text x="33.6" y="219.4">–4</text>
<text x="106.3" y="219.4">–0.2</text>
<text x="114.8" y="220" transform="rotate(-90 114.8 220)">Input Voltage (mV)</text>
<text x="123" y="219.6" transform="rotate(-90 123 219.6)">Output Voltage (V)</text>
<text x="126.8" y="219.1">–4</text>
<text x="146.8" y="220.9">Output</text>
<text x="199.4" y="219.1">–0.10</text>
<text x="209.3" y="219.7" transform="rotate(-90 209.3 219.7)">Input Voltage (mV)</text>
<text x="33.6" y="223.9">–6</text>
<text x="106.3" y="223.9">–0.3</text>
<text x="126.8" y="223.5">–6</text>
<text x="145" y="223.7">Left Scale</text>
<text x="199.4" y="223.5">–0.15</text>
<text x="32.3" y="232.8">–10</text>
<text x="33.6" y="228.4">–8</text>
<text x="40" y="230.1">See Figure 1</text>
<text x="106.3" y="228.4">–0.4</text>
<text x="106.3" y="232.8">–0.5</text>
<text x="125.4" y="232.5">–10</text>
<text x="126.8" y="228">–8</text>
<text x="133.1" y="229.8">See Figure 2</text>
<text x="199.4" y="228">–0.20</text>
<text x="199.4" y="232.5">–0.25</text>
<text x="62.9" y="235.9">Time (40ns/div)</text>
<text x="156" y="235.6">Time (40ns/div)</text>
<text x="27.2" y="271.6">SBOS251E</text>
</g>
<g font-size="2.5" fill="#231f20">
<text x="39.2" y="38.6">CMRR</text>
<text x="72.7" y="39.2">+PSRR</text>
<text x="164.2" y="46.2">20log (A</text>
<text x="175.8" y="46.2">)</text>
<text x="153" y="51.7">∠A</text>
<text x="61.9" y="56.7">–</text>
<text x="63.3" y="56.7">PSRR</text>
<text x="63.4" y="119.4">R = 100Ω</text>
<text x="183" y="115.1">G = +20V/V</text>
<text x="81" y="131.9">R = 50Ω</text>
<text x="71.9" y="136.4">R = 25Ω</text>
</g>
<g font-size="1.8">
<text x="26.9" y="18.9">A</text>
<text x="55.1" y="18.9">G</text>
<text x="74.8" y="18.9">L</text>
<text x="39" y="83.7">2</text>
<text x="49.9" y="83.7">3</text>
<text x="60.9" y="83.7">4</text>
<text x="71.8" y="83.7">5</text>
<text x="82.7" y="83.7">6</text>
<text x="93.6" y="83.7">7</text>
<text x="104.7" y="83.7">8</text>
<text x="132.5" y="83.7">2</text>
<text x="141.9" y="83.7">3</text>
<text x="151.2" y="83.7">4</text>
<text x="160.6" y="83.7">5</text>
<text x="170" y="83.7">6</text>
<text x="179.4" y="83.7">7</text>
<text x="188.8" y="83.7">8</text>
<text x="198.1" y="83.7">9</text>
<text x="154.5" y="116.2">DIS</text>
<text x="162" y="118.2">O</text>
<text x="31" y="135.6" transform="rotate(-90 31 135.6)">O</text>
<text x="132.1" y="159.2">3</text>
<text x="145.2" y="159.2">4</text>
<text x="158.3" y="159.2">5</text>
<text x="171.4" y="159.2">6</text>
<text x="184.5" y="159.2">7</text>
<text x="197.8" y="159.2">8</text>
<text x="67.6" y="164.5">O</text>
<text x="92.2" y="195.1">L</text>
<text x="185.3" y="197.9">L</text>
<text x="186.3" y="194.8">G</text>
</g>
<g font-size="1.8" fill="#231f20">
<text x="173.4" y="46.9">OL</text>
<text x="156.6" y="52.4">OL</text>
<text x="65.2" y="120.1">L</text>
<text x="73.7" y="137.1">L</text>
<text x="82.8" y="132.6">L</text>
</g>
</svg>
